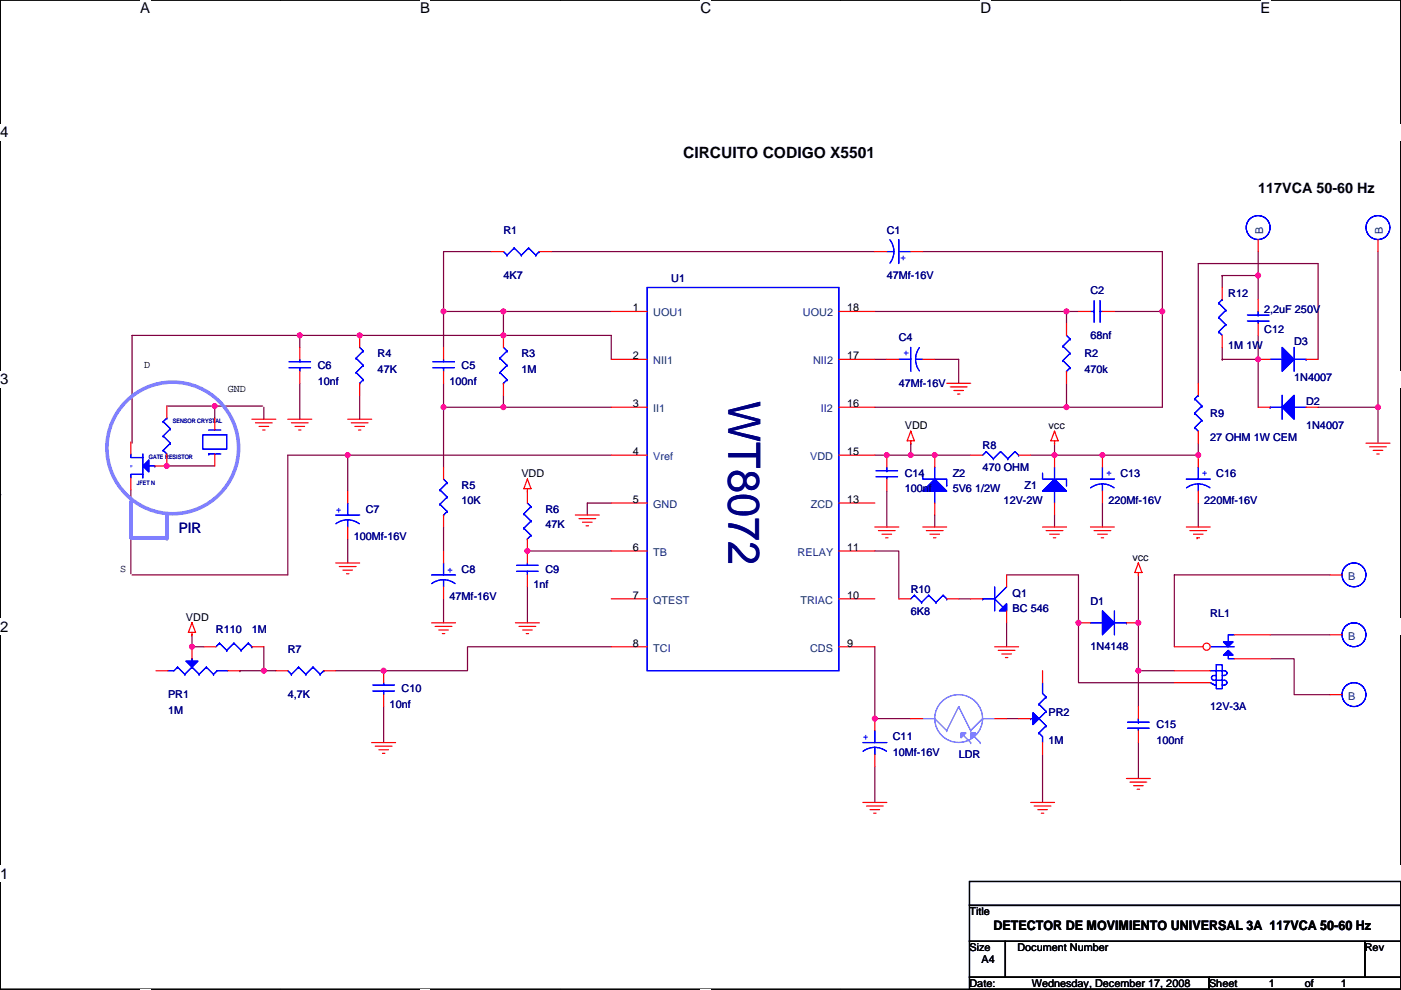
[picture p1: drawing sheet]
<svg xmlns="http://www.w3.org/2000/svg" width="297mm" height="210mm" viewBox="0 0 297 210" stroke-linecap="round" stroke-linejoin="round" font-family="sans-serif">
<path d="M.1 0h296.9v209.8h-296.9z" fill="none" stroke="#000" stroke-width=".25"/>
<g fill="#fff">
<path d="M29.7 0h2.2v3.5h-2.2z"/>
<path d="M29.7 209.8l2.2 .1z"/>
</g>
<path d="M59.4 0h.1M59.4 209.8h.1" fill="none" stroke="#000" stroke-width=".25"/>
<g fill="#fff">
<path d="M89.1 0h2.1v3.5h-2.1z"/>
<path d="M89.1 209.8l2.1 .1z"/>
</g>
<path d="M118.8 0h.1M118.8 209.8h.1" fill="none" stroke="#000" stroke-width=".25"/>
<g fill="#fff">
<path d="M148.5 0h2.3v3.5h-2.3z"/>
<path d="M148.5 209.8l2.3 .1z"/>
</g>
<path d="M178.2 0h.1M178.2 209.8h.1" fill="none" stroke="#000" stroke-width=".25"/>
<g fill="#fff">
<path d="M207.9 0h2.3v3.5h-2.3z"/>
<path d="M207.9 209.8l2.3 .1z"/>
</g>
<path d="M237.6 0h.1M237.6 209.8h.1" fill="none" stroke="#000" stroke-width=".25"/>
<g fill="#fff">
<path d="M267.3 0h2.1v3.5h-2.1z"/>
<path d="M267.3 209.8l2.1 .1z"/>
<path d="M.1 26.2h1.7v3.6h-1.7z"/>
<path d="M297 26.2v3.6z"/>
<path d="M.1 78.7h1.7v3.5h-1.7z"/>
<path d="M297 78.7v3.5z"/>
</g>
<path d="M.1 52.5h.1M297 52.5h.1" fill="none" stroke="#000" stroke-width=".25"/>
<g fill="#fff">
<path d="M.1 131.1h1.7v3.6h-1.7z"/>
<path d="M297 131.1v3.6z"/>
</g>
<path d="M.1 104.9h.1M297 104.9h.1" fill="none" stroke="#000" stroke-width=".25"/>
<path d="M.1 104.9h.1M297 104.9h.1" fill="none" stroke="#000" stroke-width=".21"/>
<g fill="#fff">
<path d="M.1 183.6h1.7v3.5h-1.7z"/>
<path d="M297 183.6v3.5z"/>
</g>
<path d="M.1 157.4h.1M297 157.4h.1M205.5 199.7h7.7v7.6h-7.7zM205.5 187h91.5v5h-91.5zM205.5 192h91.5v7.7h-91.5zM213.2 199.7h76.2v7.6h-76.2zM289.4 199.7h7.6v7.6h-7.6zM205.5 207.3h50.8v2.5h-50.8zM256.3 207.3h40.7v2.5h-40.7z" fill="none" stroke="#000" stroke-width=".25"/>
<g fill="none" stroke="#800040" stroke-width=".25">
<path d="M104.2 53.4h-10.2v12.7M116.9 53.4h68.6M195.6 53.4h50.8v12.7M259.1 58.4v2.6M259.1 58.4h.1M259.1 58.4h7.7M266.8 53.4v5M266.8 58.4v5.1M292.2 53.4v33M63.6 71.1h66v5.1M63.6 71.1h.1M63.6 71.1v2.6"/>
<path d="M63.6 71.1h-35.6v22.9M76.3 71.1h.1M94 66.1h.1M94 66.1v7.6M94 66.1h35.6M106.7 66.1v5M106.7 66.1h.1M106.7 71.1h.1M185.5 76.2h2.5M185.5 66.1h40.6M198.2 76.2h5.1v5.1M226.1 66.1h.1"/>
<path d="M226.1 66.1v2.5M226.1 66.1h2.6M236.3 66.1h10.1M246.4 66.1h.1M246.4 66.1v20.3h-20.3M259.1 73.7v2.5M259.1 76.2h.1M259.1 76.2h7.7M266.8 76.2v10.2M266.8 71.1v5.1M279.5 76.2v-20.3h-25.4v25.4M35.4 98.8h.1"/>
<path d="M35.4 86.1h10.1M35.4 98.8h10.1M45.5 86.1v2.6M45.5 86.1h.1M45.5 86.1h10.2M55.9 86.4v2.5M63.6 81.3v7.6M73.7 96.5h-12.7v25.4h-33M73.7 96.5h.1M73.7 96.5h55.9M73.7 96.5v7.7M76.3 83.8v5.1"/>
<path d="M94 86.4h.1M94 86.4h12.7M94 81.3v5.1M94 86.4v12.7M106.7 86.4h.1M106.7 83.8v2.6M106.7 86.4h22.9M185.5 96.5h2.5M185.5 86.4h40.6M188 96.5h.1M188 96.5h5.1M193.1 94h.1"/>
<path d="M193.1 96.5h5.1M193.1 94v2.5M198.2 96.5h.1M198.2 96.5h7.6M218.5 96.5h5.1M223.6 96.5h.1M223.6 94v2.5M226.1 86.4h.1M226.1 81.3v5.1M233.7 96.5h.1M254.1 94v2.5h-30.5M279.5 86.4h12.7"/>
<path d="M292.2 86.4h.1M292.2 86.4v7.6M27.7 103.9v17.8M73.7 114.3v5.1M94 111.8v5.1M111.8 116.9h.1M111.8 116.9h17.8M129.6 106.7h-5.1v2.5M185.5 116.9h5.1v10.1M188 104.2v7.6M198.2 109.2v2.6M223.6 109.2v2.6"/>
<path d="M233.7 106.7v5.1M254.1 106.7v5.1M40.7 134.6v2.6M40.7 137.2h.1M40.7 137.2h2.5M55.9 137.2v5.1h-5M94 127v5.1M111.8 124.5v7.6M129.6 137.2h-30.5v5.1h-17.8M185.5 137.2v15.2M203.3 127h2.5M213.4 121.9h15.3v10.2"/>
<path d="M213.4 132.1v5.1M228.7 132.1v12.7h20.3M228.7 132.1h.1M241.4 121.9v10.2M241.4 132.1h.1M241.4 132.1v17.8M269.3 139.7h5.1v7.6h7.6M269.3 134.6h12.7M282 121.9h-33v15.3M50.9 142.3h.1M55.9 142.3h.1M55.9 142.3h2.6"/>
<path d="M71.2 142.3h10.1M81.3 142.3h.1M81.3 149.9v7.6M185.5 152.4h.1M185.5 152.4h7.6M213.4 152.4h2.6M241.4 142.3h7.6M241.4 142.3h.1M241.4 157.5v7.6M185.5 162.6v7.6M221 160v10.2"/>
</g>
<g fill="#f0f" stroke="#f0f" stroke-width=".25">
<circle cx="35.4" cy="98.8" r=".5"/>
<circle cx="94" cy="86.4" r=".5"/>
<circle cx="106.7" cy="86.4" r=".5"/>
<circle cx="106.7" cy="66" r=".5"/>
<circle cx="94" cy="66" r=".5"/>
<circle cx="45.5" cy="86.1" r=".5"/>
<circle cx="106.7" cy="71.1" r=".5"/>
<circle cx="63.5" cy="71.1" r=".5"/>
<circle cx="73.7" cy="96.5" r=".5"/>
<circle cx="226.1" cy="86.4" r=".5"/>
<circle cx="246.4" cy="66" r=".5"/>
<circle cx="81.3" cy="142.2" r=".5"/>
<circle cx="55.9" cy="142.2" r=".5"/>
<circle cx="185.5" cy="152.4" r=".5"/>
<circle cx="226.1" cy="66" r=".5"/>
<circle cx="111.8" cy="116.8" r=".5"/>
<circle cx="193.1" cy="96.5" r=".5"/>
<circle cx="233.7" cy="96.5" r=".5"/>
<circle cx="223.6" cy="96.5" r=".5"/>
<circle cx="198.2" cy="96.5" r=".5"/>
<circle cx="292.1" cy="86.4" r=".5"/>
<circle cx="228.6" cy="132.1" r=".5"/>
<circle cx="241.3" cy="142.2" r=".5"/>
<circle cx="254" cy="96.5" r=".5"/>
<circle cx="266.7" cy="76.2" r=".5"/>
<circle cx="266.7" cy="58.4" r=".5"/>
<circle cx="241.3" cy="132.1" r=".5"/>
<circle cx="76.2" cy="71.1" r=".5"/>
<circle cx="188" cy="96.5" r=".5"/>
<circle cx="40.7" cy="137.2" r=".5"/>
</g>
<g fill="none" stroke="#f00" stroke-width=".25">
<path d="M104.2 53.4h2.5M114.4 53.4h2.5M185.5 53.4h2.5M193.1 53.4h2.5M266.8 50.8v2.6M292.2 50.8v2.6M63.6 73.7v2.5M63.6 78.8v2.5M94 73.7v2.5M94 78.8v2.5M106.7 71.1v2.6M129.6 76.2h7.6"/>
<path d="M129.6 66.1h7.6M177.9 76.2h7.6M177.9 66.1h7.6M188 76.2h2.6M195.6 76.2h2.6M226.1 68.6v2.5M226.1 78.8v2.5M228.7 66.1h2.5M233.7 66.1h2.6M259.1 61v2.5M259.1 71.1v2.6M266.8 63.5v2.6"/>
<path d="M266.8 68.6v2.5M27.7 93.7v2.6M35.4 96.3v2.5h-2.6M35.4 86.1v2.6M45.5 88.7v2.5M45.5 96.3v2.5M53.4 88.9h5.1M54.2 89.7h3.5M54.9 90.4h2.1M55.7 91.2h.5M61 88.9h5.1M61.8 89.7h3.5"/>
<path d="M62.5 90.4h2.1M63.3 91.2h.5M73.7 88.9h5.1M74.5 89.7h3.5M75.2 90.4h2.1M76 91.2h.5M94 99.1v2.5M106.7 81.3v2.5M129.6 96.5h7.6M129.6 86.4h7.6M177.9 96.5h7.6M177.9 86.4h7.6"/>
<path d="M188 96.5v2.6M193.1 91.5l.8 2h-1.6zM193.1 91.5h.1M193.1 94h.1M193.1 93.5v.5M198.2 96.5v2.6M200.7 81.3h5.1M201.5 82.1h3.5M202.2 82.8h2.1M203 83.6h.5M205.8 96.5h2.5M216 96.5h2.5"/>
<path d="M223.6 91.5l.7 2h-1.5zM223.6 91.5h.1M223.6 94h.1M223.6 93.5v.5M223.6 96.5v2.6M233.7 96.5v2.6M254.1 81.3v2.5M254.1 91.5v2.5M254.1 96.5v2.6M266.8 86.4h2.5M276.9 86.4h2.6M289.6 94h5.1"/>
<path d="M290.4 94.8h3.5M291.1 95.5h2.1M291.9 96.3h.5M27.7 101.4v2.5M71.2 119.4h5.1M73.7 104.2v2.5M73.7 111.8v2.5M94 109.2v2.6M94 116.9v2.5M111.8 101.6l.8 2.1h-1.5zM111.8 101.6h.1M111.8 104.2h.1"/>
<path d="M111.8 103.7v3M111.8 114.3v5.1M122 109.2h5.1M122.7 110h3.6M123.5 110.8h2M124.3 111.5h.5M129.6 106.7h7.6M129.6 116.9h7.6M177.9 106.7h7.6M177.9 116.9h7.6M185.5 111.8h5.1M186.2 112.5h3.6"/>
<path d="M187 113.3h2M187.8 114.1h.5M188 101.6v2.6M195.6 111.8h5.1M196.4 112.5h3.6M197.2 113.3h2M197.9 114.1h.5M198.2 106.7v2.5M221 111.8h5.1M221.8 112.5h3.6M222.6 113.3h2M223.3 114.1h.5"/>
<path d="M223.6 106.7v2.5M231.2 111.8h5.1M232 112.5h3.5M232.7 113.3h2.1M233.5 114.1h.5M233.7 104.2v2.5M241.4 119.4l.7 2h-1.5zM241.4 119.4h.1M251.5 111.8h5.1M252.3 112.5h3.5M253 113.3h2.1M253.8 114.1h.1"/>
<path d="M253.8 114.1h.5M254.1 104.2v2.5M40.7 132.1l.8 2h-1.6zM40.7 132.1h.1M40.7 134.6h.1M40.7 134.1v.5M40.7 137.2v2.5M43.2 137.2h2.6M53.4 137.2h2.5M71.9 120.2h3.6M72.7 120.9h2M73.5 121.7h.5"/>
<path d="M91.5 132.1h5.1M92.3 132.9h3.5M93 133.6h2.1M93.8 134.4h.5M94 124.5v2.5M109.3 132.1h5.1M110 132.9h3.6M110.8 133.6h2M111.6 134.4h.5M111.8 121.9v2.6M129.6 127h7.6M129.6 137.2h7.6"/>
<path d="M177.9 127h7.6M177.9 137.2h7.6M190.6 127h2.5M200.7 127h2.6M205.8 127h2.5M210.9 137.2h5.1M211.6 137.9h3.6M212.4 138.7h2M213.2 139.5h.5M213.4 121.9v2.6M213.4 129.6v2.5M228.7 132.1h2.5"/>
<path d="M238.8 132.1h2.6M241.4 121.9h.1M241.4 121.4v.5M282 121.9h2.5M282 134.6h2.5M33.1 142.3h2.5M48.3 142.3h2.6M58.5 142.3h2.5M68.6 142.3h2.6M78.8 157.5h5.1M79.6 158.3h3.5M80.3 159h2.1"/>
<path d="M81.1 159.8h.5M81.3 142.3v2.5M81.3 147.3v2.6M185.5 152.4v2.6M193.1 152.4h2.5M210.9 152.4h2.5M216 152.4h2.5M221 142.3v2.5M221 157.5v2.5M241.4 149.9v2.5M241.4 155v2.5M282 147.3h2.5"/>
<path d="M182.9 170.2h5.1M183.7 171h3.6M184.5 171.7h2M185.2 172.5h.5M185.5 160v2.6M218.5 170.2h5.1M219.3 171h3.5M220 171.7h2.1M220.8 172.5h.5M238.8 165.1h5.1M239.6 165.9h3.5M240.3 166.6h2.1"/>
<path d="M241.1 167.4h.5"/>
</g>
<g fill="none" stroke="#8080ff" stroke-width=".76">
<path d="M27.7 106.4v7.7h7.7M35.4 114.1h.1M35.4 109v5.1"/>
<circle cx="36.6" cy="95" r="14"/>
</g>
<g fill="none" stroke="#00f" stroke-width=".25">
<path d="M106.7 53.4l.8 .7M107.5 54.1h.1M109 52.6h.1M109 52.6l-1.5 1.5M109 52.6l1.6 1.5M110.6 54.1h.1M112.1 52.6h.1M112.1 52.6l-1.5 1.5M112.1 52.6l1.5 1.5M113.6 54.1h.1M114.4 53.4h.1M114.4 53.4l-.8 .7"/>
<path d="M188 53.4h1.5M188.7 50.9a4 4 0 0 1 0 4.9M190.6 50.8v5.1M190.6 53.4h2.5M61.3 78h4.5M61.3 76.7h4.5M63.6 76.2v.5M63.6 78h.1M63.6 78v.8M91.8 78h4.5M91.8 76.7h4.5M94 76.2v.5"/>
<path d="M94 78h.1M94 78v.8M106 76h.1M106 79h.1M106 76l1.5 1.5M106 79l1.5 1.5M106.7 73.7l.8 .7M107.5 74.4h.1M107.5 77.5h.1M107.5 74.4l-1.5 1.6M107.5 77.5l-1.5 1.5M137.2 61h40.7v81.3h-40.7z"/>
<path d="M190.6 76.2h2.5M193.1 73.7v5.1M194.1 76.2h1.5M194.1 76.2l.2 1 .6 1.5M194.9 73.7l-.6 1.5-.2 1M225.4 73.4h.1M225.4 76.5h.1M225.4 73.4l1.5 1.6M225.4 76.5l1.5 1.5M226.1 78.8h.1M226.1 71.1l.8 .8M226.9 71.9h.1"/>
<path d="M226.9 75h.1M226.9 78h.1M226.9 78l-.8 .8M226.9 71.9l-1.5 1.5M226.9 75l-1.5 1.5M231.2 66.1h.8M232 63.8v4.5M232 66.1h.1M233.2 66.1h.5M233.2 63.8v4.5M258.4 70.4h.1M258.4 67.3h.1"/>
<path d="M258.4 64.3h.1M258.4 70.4l.7 .7M258.4 67.3l1.5 1.6M258.4 64.3l1.5 1.5M259.1 63.5h.1M259.1 63.5l-.7 .8M259.9 68.9h.1M259.9 65.8h.1M259.9 68.9l-1.5 1.5M259.9 65.8l-1.5 1.5M264.5 66.8h4.5M264.5 68.1h4.5"/>
<path d="M266.8 68.1v.5M266.8 66.8h.1M266.8 66.1v.7M27.7 96.3v.7h2.6M30.3 96.3v5.1M31.6 98.8h1.2M32.8 98.8h.1M34.6 95.5h.1M34.6 92.5h.1M34.6 89.4h.1M34.6 95.5l.8 .8M34.6 92.5l1.5 1.5"/>
<path d="M34.6 89.4l1.5 1.6M35.4 88.7h.1M35.4 88.7l-.8 .7M36.1 94h.1M36.1 91h.1M36.1 94l-1.5 1.5M36.1 91l-1.5 1.5M43 92.2h5.1v3.1h-5.1zM44.3 91.2h2.5M44.3 96.3h.1M44.3 96.3h2.5M106.7 81.3h.1"/>
<path d="M107.5 80.5h.1M107.5 80.5l-.8 .8M185.7 99.8h4.6M188 99.8h.1M188 99.1v.7M198.2 99.1v2.5M209.1 95.8h.1M209.1 95.8l-.8 .7M209.1 95.8l1.5 1.5M210.6 97.3h.1M212.1 95.8h.1M212.1 95.8l-1.5 1.5"/>
<path d="M212.1 95.8l1.6 1.5M213.7 97.3h.1M215.2 95.8h.1M215.2 95.8l-1.5 1.5M215.2 95.8l.8 .7M216 96.5h.1M223.6 99.1v2.5M233.7 99.1v2.5M253.3 90.7h.1M253.3 87.7h.1M253.3 84.6h.1M253.3 90.7l.8 .8"/>
<path d="M253.3 87.7l1.5 1.5M253.3 84.6l1.5 1.5M254.1 99.1v2.5M254.1 83.8h.1M254.1 83.8l-.8 .8M254.8 89.2h.1M254.8 86.1h.1M254.8 89.2l-1.5 1.5M254.8 86.1l-1.5 1.6M269.3 86.4h.1M269.3 86.4h2.5M271.8 83.8v5.1"/>
<path d="M274.4 86.4h2.5M30.3 100.6h-2.6v.8M71.2 109.2h5.1M71.2 111.1a4.1 4.1 0 0 1 5 0M73.7 110.3v1.5M73.7 106.7v2.5M93.3 103.9h.1M93.3 107h.1M93.3 103.9l1.5 1.5M93.3 107l1.5 1.5M94 119.4v2.5M94 109.2h.1"/>
<path d="M94 101.6l.8 .8M94.8 102.4h.1M94.8 105.4h.1M94.8 108.5h.1M94.8 102.4l-1.5 1.5M94.8 105.4l-1.5 1.6M94.8 108.5l-.8 .7M109.5 119.9h4.6M111.1 109h.1M111.1 112h.1M111.1 109l1.5 1.5M111.1 112l1.5 1.6"/>
<path d="M111.8 119.4v.5M111.8 114.3h.1M111.8 106.7l.8 .8M112.6 107.5h.1M112.6 110.5h.1M112.6 113.6h.1M112.6 107.5l-1.5 1.5M112.6 110.5l-1.5 1.5M112.6 113.6l-.8 .7M185.7 101.1h4.6M188 101.1v.5M195.6 100.4v1.2h5.1v1.3"/>
<path d="M198.2 104.2v2.5M200.7 102.9h.1M221 100.4v1.2h5.1v1.3M223.6 104.2v2.5M226.1 102.9h.1M231.2 101.6h5.1M231.2 103.5a4.1 4.1 0 0 1 5 0M233.7 102.6v1.6M251.5 101.6h5.1M254 102.6l1.1 .2 1.4 .7M254 102.6l-1 .2-1.4 .7M254.1 102.6v1.6"/>
<path d="M40.7 139.7h.1M40.7 139.7v.5M46.5 136.4h.1M46.5 136.4l-.7 .8M46.5 136.4l1.6 1.5M48.1 137.9h.1M49.6 136.4h.1M49.6 136.4l-1.5 1.5M49.6 136.4l1.5 1.5M51.1 137.9h.1M52.6 136.4h.1M52.6 136.4l-1.5 1.5"/>
<path d="M52.6 136.4l.8 .8M53.4 137.2h.1M91.5 121.9h5.1M94 123l1.1 .1 1.4 .7M94 123l-1 .1-1.5 .7M94 123v1.5M109.5 121.2h4.6M111.8 121.2h.1M111.8 121.2v.7M193.9 126.3h.1M193.9 126.3l-.8 .7M193.9 126.3l1.5 1.5"/>
<path d="M195.4 127.8h.1M196.9 126.3h.1M196.9 126.3l-1.5 1.5M196.9 126.3l1.5 1.5M198.4 127.8h.1M200 126.3h.1M200 126.3l-1.6 1.5M200 126.3l.7 .7M200.7 127h.1M208.3 127h.1M208.3 127h2.6M210.9 127h.1"/>
<path d="M210.9 124.5v5.1M210.9 127l1.8 1.8M212.7 128.8h.1M213.4 124.5l-2.5 2.5M231.2 132.1h2.5M236.3 129.6v5M236.3 132.1h2.5M238.8 132.1h.1M256.6 137.2h5.1M260.4 139v.7h1.3M261.7 134.6h-1.3v1.6M37.7 141.5l-.8 .8h-1.3"/>
<path d="M37.7 141.5h.1M37.7 141.5l1.5 1.5M39.2 143h.1M40.7 141.5h.1M40.7 141.5l-1.5 1.5M40.7 141.5l1.5 1.5M42.2 143h.1M43.7 141.5h.1M43.7 141.5l-1.5 1.5M43.7 141.5l1.6 1.5M45.3 143h.1M48.3 142.3h-2.3l-.7 .7"/>
<path d="M61 142.3l.8 .7M61.8 143h.1M63.3 141.5h.1M63.3 141.5l-1.5 1.5M63.3 141.5l1.5 1.5M64.8 143h.1M66.4 141.5h.1M66.4 141.5l-1.6 1.5M66.4 141.5l1.5 1.5M67.9 143h.1M68.6 142.3h.1M68.6 142.3l-.7 .7"/>
<path d="M79.1 146.6h4.5M79.1 145.3h4.5M81.3 144.8v.5M81.3 146.6h.1M81.3 146.6v.7M182.9 157.5h5.1M185.5 158.5l-1.1 .2-1.4 .6M185.5 158.5l1 .2 1.4 .6M185.5 158.5v1.5M185.5 155v2.5M218.5 152.4h.1M218.5 152.4h.5"/>
<path d="M220.3 155.5l.7 .7v1.3M220.3 155.5h.1M220.3 152.4h.1M220.3 149.4h.1M220.3 152.4l1.5 1.5M220.3 149.4l1.5 1.5M221 144.8v2.3l.8 .7M221.8 153.9h.1M221.8 150.9h.1M221.8 147.8h.1M221.8 153.9l-1.5 1.6M221.8 150.9l-1.5 1.5"/>
<path d="M221.8 147.8l-1.5 1.6M239.1 153.2h4.5M239.1 154.5h4.5M241.4 154.5v.5M241.4 153.2h.1M241.4 152.4v.8M256.6 144.8l.4 .3M256.6 142.3h3M257.2 145l.2 .2 .5 .1M257.9 141h1.2v5.1h-1.2zM257.9 143.3h-.5a.5 .5 0 0 0-.5 .5 .5 .5 0 0 0 .4 .5h2.3M259.1 143.3h.5"/>
<path d="M259.1 145.3h.5M259.6 142.3a.5 .5 0 0 1 .5 .5 .5 .5 0 0 1-.5 .5M259.6 144.3a.5 .5 0 0 1 .5 .5 .5 .5 0 0 1-.5 .5"/>
<circle cx="266.7" cy="48.3" r="2.53"/>
<circle cx="292.1" cy="48.3" r="2.53"/>
<circle cx="287.1" cy="121.9" r="2.53"/>
<circle cx="287.1" cy="134.6" r="2.53"/>
<circle cx="287.1" cy="147.3" r="2.53"/>
</g>
<g fill="#00f" stroke="#00f" stroke-width=".25">
<path d="M212.7 128.8l.7-.8v1.6h-1.5z" fill-rule="evenodd"/>
<path d="M212.7 128.8l.7-.8v1.6h-1.5z" fill-rule="evenodd"/>
<path d="M195.6 104.2l2.6-2.6 2.5 2.6z" fill-rule="evenodd"/>
<path d="M195.6 104.2l2.6-2.6 2.5 2.6z" fill-rule="evenodd"/>
<path d="M39.4 140.2h2.6l-1.3 1.3z" fill-rule="evenodd"/>
<path d="M39.4 140.2h2.6l-1.3 1.3z" fill-rule="evenodd"/>
<path d="M219 151.2l1.3 1.2-1.3 1.3z" fill-rule="evenodd"/>
<path d="M219 151.2l1.3 1.2-1.3 1.3z" fill-rule="evenodd"/>
<path d="M31.6 97.6v2.5l-1.3-1.3z" fill-rule="evenodd"/>
<path d="M31.6 97.6v2.5l-1.3-1.3z" fill-rule="evenodd"/>
<path d="M271.8 86.4l2.6-2.6v5.1z" fill-rule="evenodd"/>
<path d="M271.8 86.4l2.6-2.6v5.1z" fill-rule="evenodd"/>
<path d="M221 104.2l2.6-2.6 2.5 2.6z" fill-rule="evenodd"/>
<path d="M221 104.2l2.6-2.6 2.5 2.6z" fill-rule="evenodd"/>
<path d="M233.7 129.6l2.6 2.5-2.6 2.5z" fill-rule="evenodd"/>
<path d="M233.7 129.6l2.6 2.5-2.6 2.5z" fill-rule="evenodd"/>
<path d="M260.4 137.9l1 1.1h-2z" fill-rule="evenodd"/>
<path d="M259.4 136.2h2l-1 1z" fill-rule="evenodd"/>
<path d="M260.4 137.9l1 1.1h-2z" fill-rule="evenodd"/>
<path d="M259.4 136.2h2l-1 1z" fill-rule="evenodd"/>
</g>
<g fill="none" stroke="#8080ff" stroke-width=".25">
<path d="M27.7 98.8h.1M27.7 98.8h.3M195.6 152.4h2.6l2.5 2.6M200.7 155h.1M203.3 149.9h.1M203.3 149.9l-2.6 5.1M203.3 149.9l2.5 5.1M204.3 156l1.5 1.5M205.8 157.5h.1M205.8 155h.1M206.3 156l1.5 1.5M207.8 157.5h.1"/>
<path d="M208.3 152.4h2.6M208.3 152.4h.1M208.3 152.4l-2.5 2.6"/>
<circle cx="203.2" cy="152.4" r="5.1"/>
</g>
<g fill="#8080ff" stroke="#8080ff" stroke-width=".25">
<path d="M205.8 155.5h1l-1 1z" fill-rule="evenodd"/>
<path d="M203.8 155.5h1l-1 1z" fill-rule="evenodd"/>
<path d="M205.8 155.5h1l-1 1z" fill-rule="evenodd"/>
<path d="M203.8 155.5h1l-1 1z" fill-rule="evenodd"/>
</g>
<circle cx="255.8" cy="137.2" r=".76" fill="#fff" stroke="#f00" stroke-width=".25"/>
<path d="M76.3 71.1v2.6M266.8 76.2h2.5M276.9 76.2h2.6M76.3 81.3v2.5M249 137.2h6.1M261.7 134.6h7.6M261.7 139.7h7.6M249 142.3h7.6M249 144.8h7.6" fill="none" stroke="#f00" stroke-width=".25"/>
<g fill="none" stroke="#00f" stroke-width=".25">
<path d="M75.5 76h.1M75.5 79h.1M75.5 76l1.5 1.5M75.5 79l1.5 1.5M76.3 73.7l.7 .7M77 74.4h.1M77 77.5h.1M77 74.4l-1.5 1.6M77 77.5l-1.5 1.5M269.3 76.2h2.5M274.4 73.7v5.1M274.4 76.2h2.5"/>
<path d="M276.9 76.2h.1M76.3 81.3h.1M77 80.5h.1M77 80.5l-.7 .8"/>
</g>
<g fill="#00f" stroke="#00f" stroke-width=".25">
<path d="M271.8 73.7l2.6 2.5-2.6 2.6z" fill-rule="evenodd"/>
<path d="M271.8 73.7l2.6 2.5-2.6 2.6z" fill-rule="evenodd"/>
</g>
<g fill="#f0f" stroke="#f0f" stroke-width=".25">
<circle cx="35.4" cy="98.8" r=".5"/>
<circle cx="94" cy="86.4" r=".5"/>
<circle cx="106.7" cy="86.4" r=".5"/>
<circle cx="106.7" cy="66" r=".5"/>
<circle cx="94" cy="66" r=".5"/>
<circle cx="45.5" cy="86.1" r=".5"/>
<circle cx="106.7" cy="71.1" r=".5"/>
<circle cx="63.5" cy="71.1" r=".5"/>
<circle cx="73.7" cy="96.5" r=".5"/>
<circle cx="226.1" cy="86.4" r=".5"/>
<circle cx="246.4" cy="66" r=".5"/>
<circle cx="81.3" cy="142.2" r=".5"/>
<circle cx="55.9" cy="142.2" r=".5"/>
<circle cx="185.5" cy="152.4" r=".5"/>
<circle cx="226.1" cy="66" r=".5"/>
<circle cx="111.8" cy="116.8" r=".5"/>
<circle cx="193.1" cy="96.5" r=".5"/>
<circle cx="233.7" cy="96.5" r=".5"/>
<circle cx="223.6" cy="96.5" r=".5"/>
<circle cx="198.2" cy="96.5" r=".5"/>
<circle cx="292.1" cy="86.4" r=".5"/>
<circle cx="228.6" cy="132.1" r=".5"/>
<circle cx="241.3" cy="142.2" r=".5"/>
<circle cx="254" cy="96.5" r=".5"/>
<circle cx="266.7" cy="76.2" r=".5"/>
<circle cx="266.7" cy="58.4" r=".5"/>
<circle cx="241.3" cy="132.1" r=".5"/>
<circle cx="76.2" cy="71.1" r=".5"/>
<circle cx="188" cy="96.5" r=".5"/>
<circle cx="40.7" cy="137.2" r=".5"/>
</g>
<text font-size="9.4" fill="#000080" x="154.5" y="85.1" transform="rotate(90 154.5 85.1)">WT8072</text>
<text font-size="3.3" x="144.8" y="33.6">CIRCUITO CODIGO X5501</text>
<g font-size="3.2">
<text x="29.7" y="2.8">A</text>
<text x="89.1" y="2.8">B</text>
<text x="148.5" y="2.8">C</text>
<text x="207.9" y="2.8">D</text>
<text x="267.3" y="2.8">E</text>
<text x=".1" y="29.1">4</text>
<text x=".1" y="81.5">3</text>
<text x=".1" y="134">2</text>
<text x=".1" y="186.4">1</text>
</g>
<text font-size="3" x="266.8" y="41">117VCA 50-60 Hz</text>
<text font-size="3" fill="#000080" x="37.9" y="113">PIR</text>
<text font-size="2.8" x="210.6" y="197.2">DETECTOR DE MOVIMIENTO UNIVERSAL 3A 117VCA 50-60 Hz</text>
<g font-size="2.3" fill="#000080">
<text x="106.7" y="49.6">R1</text>
<text x="188" y="49.6">C1</text>
<text x="106.7" y="59.2">4K7</text>
<text x="142.3" y="59.7">U1</text>
<text x="188" y="59.2">47Mf-16V</text>
<text x="231.2" y="62.3">C2</text>
<text x="260.4" y="63">R12</text>
<text x="231.2" y="71.9">68nf</text>
<text x="268" y="70.7">C12</text>
<text x="268" y="66.3">2,2uF 250V</text>
<text x="80.1" y="75.7">R4</text>
<text x="110.6" y="75.7">R3</text>
<text x="190.6" y="72.4">C4</text>
<text x="229.9" y="75.7">R2</text>
<text x="260.4" y="74">1M 1W</text>
<text x="274.4" y="73.2">D3</text>
<text x="67.4" y="78.3">C6</text>
<text x="67.4" y="81.6">10nf</text>
<text x="80.1" y="79">47K</text>
<text x="95.3" y="81.6">100nf</text>
<text x="97.9" y="78.3">C5</text>
<text x="110.6" y="79">1M</text>
<text x="190.6" y="82.1">47Mf-16V</text>
<text x="229.9" y="79">470k</text>
<text x="274.4" y="80.8">1N4007</text>
<text x="256.6" y="88.4">R9</text>
<text x="276.9" y="85.9">D2</text>
<text x="208.3" y="95.3">R8</text>
<text x="256.6" y="93.5">27 OHM 1W CEM</text>
<text x="276.9" y="91">1N4007</text>
<text x="191.8" y="101.1">C14</text>
<text x="202" y="101.1">Z2</text>
<text x="208.3" y="99.9">470 OHM</text>
<text x="237.6" y="101.1">C13</text>
<text x="257.9" y="101.1">C16</text>
<text x="97.9" y="103.7">R5</text>
<text x="97.9" y="107">10K</text>
<text x="191.8" y="104.4">100nf</text>
<text x="202" y="104.4">5V6 1/2W</text>
<text x="212.8" y="107">12V-2W</text>
<text x="217.2" y="103.7">Z1</text>
<text x="235" y="107">220Mf-16V</text>
<text x="255.3" y="107">220Mf-16V</text>
<text x="77.5" y="108.8">C7</text>
<text x="115.6" y="108.8">R6</text>
<text x="115.6" y="112.1">47K</text>
<text x="75" y="114.6">100Mf-16V</text>
<text x="97.9" y="121.5">C8</text>
<text x="113.1" y="124.8">1nf</text>
<text x="115.6" y="121.5">C9</text>
<text x="193.1" y="125.8">R10</text>
<text x="95.3" y="127.3">47Mf-16V</text>
<text x="193.1" y="130.3">6K8</text>
<text x="214.7" y="126.5">Q1</text>
<text x="214.7" y="129.8">BC 546</text>
<text x="231.2" y="128.3">D1</text>
<text x="256.6" y="130.9">RL1</text>
<text x="45.8" y="134.2">R110</text>
<text x="53.4" y="134.2">1M</text>
<text x="231.2" y="138">1N4148</text>
<text x="61" y="138.5">R7</text>
<text x="35.6" y="148.1">PR1</text>
<text x="61" y="148.1">4,7K</text>
<text x="85.2" y="146.9">C10</text>
<text x="35.6" y="151.4">1M</text>
<text x="82.6" y="150.2">10nf</text>
<text x="222.3" y="151.9">PR2</text>
<text x="245.2" y="154.5">C15</text>
<text x="256.6" y="150.7">12V-3A</text>
<text x="189.3" y="157">C11</text>
<text x="189.3" y="160.3">10Mf-16V</text>
<text x="203.3" y="160.8">LDR</text>
<text x="222.3" y="157.8">1M</text>
<text x="245.2" y="157.8">100nf</text>
</g>
<g font-size="2.3" fill="#004080">
<text x="267.8" y="49.6" transform="rotate(-90 267.8 49.6)">B</text>
<text x="293.2" y="49.6" transform="rotate(-90 293.2 49.6)">B</text>
<text x="138.5" y="67.1">UOU1</text>
<text x="170.2" y="67.1">UOU2</text>
<text x="138.5" y="77.3">NII1</text>
<text x="172.4" y="77.3">NII2</text>
<text x="138.5" y="87.4">II1</text>
<text x="174.1" y="87.4">II2</text>
<text x="138.5" y="97.6">Vref</text>
<text x="171.8" y="97.6">VDD</text>
<text x="138.5" y="107.7">GND</text>
<text x="171.9" y="107.7">ZCD</text>
<text x="138.5" y="117.9">TB</text>
<text x="169.1" y="117.9">RELAY</text>
<text x="285.8" y="123">B</text>
<text x="138.5" y="128.1">QTEST</text>
<text x="169.7" y="128.1">TRIAC</text>
<text x="285.8" y="135.7">B</text>
<text x="138.5" y="138.2">TCI</text>
<text x="171.8" y="138.2">CDS</text>
<text x="285.8" y="148.4">B</text>
</g>
<g font-size="2.3" fill="#00f">
<text x="190.9" y="54.1" transform="rotate(90 190.9 54.1)">+</text>
<text x="192.8" y="75.5" transform="rotate(-90 192.8 75.5)">+</text>
<text x="234.5" y="100.9">+</text>
<text x="254.8" y="100.9">+</text>
<text x="71.2" y="108.8">+</text>
<text x="94.8" y="121.5">+</text>
<text x="182.9" y="157">+</text>
</g>
<g font-size="2.3">
<text x="134.2" y="66">1</text>
<text x="179.6" y="66">18</text>
<text x="134.2" y="76.2">2</text>
<text x="179.6" y="76.2">17</text>
<text x="30.5" y="78">D</text>
<text x="48.3" y="83.1">GND</text>
<text x="134.2" y="86.4">3</text>
<text x="179.6" y="86.4">16</text>
<text x="191.8" y="91">VDD</text>
<text x="222.3" y="91">vcc</text>
<text x="110.6" y="101.1">VDD</text>
<text x="134.2" y="96.5">4</text>
<text x="179.6" y="96.5">15</text>
<text x="134.2" y="106.7">5</text>
<text x="179.6" y="106.7">13</text>
<text x="134.2" y="116.8">6</text>
<text x="179.6" y="116.8">11</text>
<text x="240.1" y="118.9">vcc</text>
<text x="25.5" y="121.2">S</text>
<text x="39.4" y="131.6">VDD</text>
<text x="134.2" y="127">7</text>
<text x="179.6" y="127">10</text>
<text x="134.2" y="137.2">8</text>
<text x="179.6" y="137.2">9</text>
<text x="205.5" y="194.1">Title</text>
<text x="205.5" y="201.7">Size</text>
<text x="215.7" y="201.7">Document Number</text>
<text x="289.4" y="201.7">Rev</text>
<text x="205.5" y="209.3">Date:</text>
<text x="208.1" y="204.3">A4</text>
<text x="218.8" y="209.3">Wednesday, December 17, 2008</text>
<text x="256.3" y="209.3">Sheet</text>
<text x="269" y="209.3">1</text>
<text x="276.7" y="209.3">of</text>
<text x="284.3" y="209.3">1</text>
</g>
<g font-size="1.3" fill="#000080">
<text x="36.6" y="89.8">SENSOR CRYSTAL</text>
<text x="31.6" y="97.4">GATE RESISTOR</text>
<text x="29" y="102.8">JFET N</text>
</g>
</svg>
